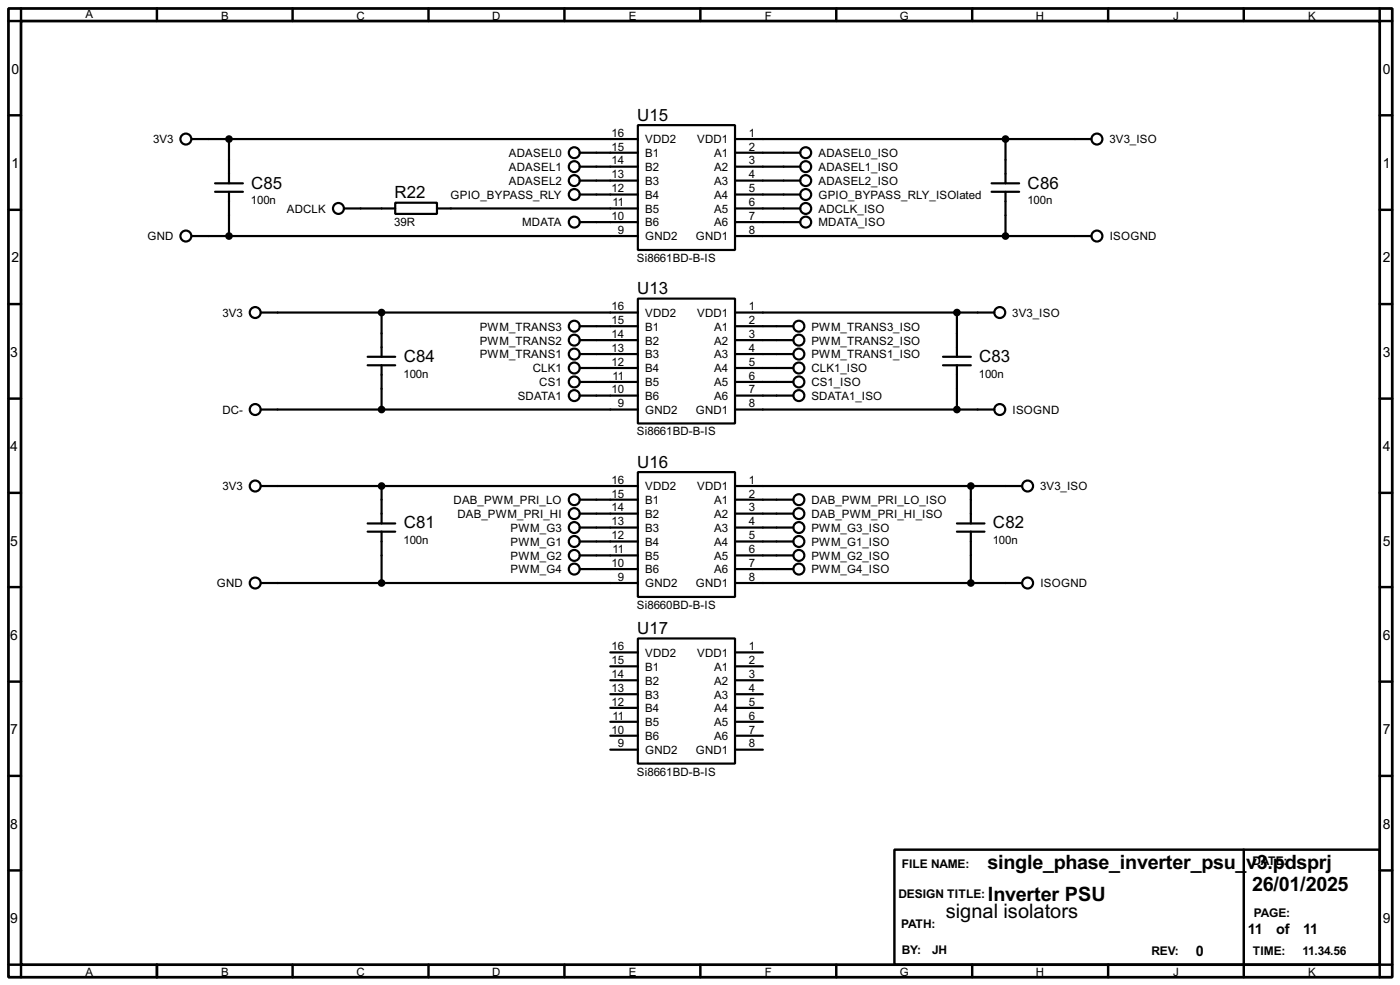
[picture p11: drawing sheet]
<svg xmlns="http://www.w3.org/2000/svg" width="256mm" height="180mm" viewBox="0 0 256 180" stroke-linecap="round" stroke-linejoin="round" font-family="sans-serif">
<path d="M1.6 1.6h253.5v177.3h-253.5zM3.9 3.9h248.9v172.7h-248.9z" fill="none" stroke="#000" stroke-width=".5"/>
<g fill="none" stroke="#000" stroke-width=".45">
<path d="M3.9 1.6v2.3h-2.3M28.8 1.6v2.3M53.6 1.6v2.3M78.5 1.6v2.3M103.4 1.6v2.3M128.3 1.6v2.3M153.2 1.6v2.3M178.1 1.6v2.3M203 1.6v2.3M227.9 1.6v2.3M252.8 1.6v2.3h2.3M1.6 21.1h2.3"/>
<path d="M1.6 38.4h2.3M252.8 21.1h2.3M252.8 38.4h2.3M1.6 55.7h2.3M252.8 55.7h2.3M1.6 73h2.3M252.8 73h2.3M1.6 90.2h2.3M252.8 90.2h2.3M1.6 107.5h2.3M252.8 107.5h2.3M1.6 124.8h2.3"/>
<path d="M252.8 124.8h2.3M1.6 142h2.3M1.6 159.3h2.3M163.9 155.5h88.9v21.1h-88.9zM227.9 155.5v23.4M252.8 142h2.3M252.8 159.3h2.3M1.6 176.6h2.3v2.3M28.8 176.6v2.3M53.6 176.6v2.3M78.5 176.6v2.3M103.4 176.6v2.3"/>
<path d="M128.3 176.6v2.3M153.2 176.6v2.3M178.1 176.6v2.3M203 176.6v2.3M255.1 176.6h-2.3v2.3"/>
</g>
<g fill="none" stroke="#000" stroke-width=".4">
<path d="M35.1 25.5h81.8M39.4 33.6h5.1M39.4 35.1h5.1M42 25.5v8.1M42 35.1v8.1M63 38.2h9.4M72.4 37.1h7.7v2.1h-7.7zM80.1 38.2h36.8M106.2 28h10.7M106.2 30.5h10.7M106.2 33.1h10.7M106.2 35.6h10.7"/>
<path d="M116.9 22.9h17.8v22.9h-17.8zM134.7 28h11.9M134.7 30.5h11.9M134.7 33.1h11.9M134.7 35.6h11.9M134.7 38.2h11.9M134.7 25.5h65.3M181.7 33.6h5M181.7 35.1h5M184.2 25.5v8.1M184.2 35.1v8.1M35.1 43.2h81.8"/>
<path d="M47.8 57.2h69.1M69.9 57.2v8.1M106.2 59.7h10.7M106.2 40.7h10.7M116.9 54.7h17.8v22.8h-17.8zM134.7 59.7h10.6M134.7 40.7h11.9M134.7 43.2h65.3M134.7 57.2h47.5M175.3 57.2v8.1M47.8 75h69.1M67.4 65.3h5"/>
<path d="M67.4 66.9h5M69.9 66.9v8.1M106.2 72.4h10.7M106.2 67.4h10.7M106.2 69.9h10.7M106.2 62.3h10.7M106.2 64.8h10.7M134.7 72.4h10.6M134.7 67.4h10.6M134.7 69.9h10.6M134.7 62.3h10.6M134.7 64.8h10.6"/>
<path d="M134.7 75h47.5M172.8 65.3h5.1M172.8 66.9h5.1M175.3 66.9v8.1M47.8 89h69.1M67.4 95.8h5M67.4 97.3h5M69.9 89v6.8M69.9 97.3v9.4M106.2 99.1h10.7M106.2 96.6h10.7M106.2 94h10.7"/>
<path d="M106.2 91.5h10.7M116.9 86.4h17.8v22.9h-17.8zM134.7 99.1h10.6M134.7 96.6h10.6M134.7 94h10.6M134.7 91.5h10.6M134.7 89h52.6M175.3 95.8h5.1M175.3 97.3h5.1M177.9 89v6.8M177.9 97.3v9.4M47.8 106.7h69.1"/>
<path d="M106.2 104.2h10.7M106.2 101.7h10.7M111.8 119.4h5.1M116.9 116.9h17.8v22.9h-17.8zM134.7 104.2h10.6M134.7 101.7h10.6M134.7 106.7h52.6M134.7 119.4h5.1M111.8 122h5.1M111.8 124.5h5.1M111.8 127.1h5.1M111.8 129.6h5.1"/>
<path d="M111.8 132.1h5.1M111.8 134.7h5.1M111.8 137.2h5.1M134.7 122h5.1M134.7 124.5h5.1M134.7 127.1h5.1M134.7 129.6h5.1M134.7 132.1h5.1M134.7 134.7h5.1M134.7 137.2h5.1"/>
<circle cx="34" cy="25.5" r="1"/>
<circle cx="62" cy="38.2" r="1"/>
<circle cx="105.2" cy="30.5" r="1"/>
<circle cx="105.2" cy="33.1" r="1"/>
<circle cx="105.2" cy="28" r="1"/>
<circle cx="105.2" cy="35.6" r="1"/>
<circle cx="147.6" cy="38.2" r="1"/>
<circle cx="147.6" cy="28" r="1"/>
<circle cx="147.6" cy="30.5" r="1"/>
<circle cx="147.6" cy="33.1" r="1"/>
<circle cx="147.6" cy="35.6" r="1"/>
<circle cx="200.9" cy="25.5" r="1"/>
<circle cx="34" cy="43.2" r="1"/>
<circle cx="46.7" cy="57.2" r="1"/>
<circle cx="105.2" cy="40.7" r="1"/>
<circle cx="105.2" cy="59.7" r="1"/>
<circle cx="146.3" cy="59.7" r="1"/>
<circle cx="147.6" cy="40.7" r="1"/>
<circle cx="183.1" cy="57.2" r="1"/>
<circle cx="200.9" cy="43.2" r="1"/>
<circle cx="46.7" cy="75" r="1"/>
<circle cx="105.2" cy="62.3" r="1"/>
<circle cx="105.2" cy="67.4" r="1"/>
<circle cx="105.2" cy="64.8" r="1"/>
<circle cx="105.2" cy="72.4" r="1"/>
<circle cx="105.2" cy="69.9" r="1"/>
<circle cx="146.3" cy="67.4" r="1"/>
<circle cx="146.3" cy="72.4" r="1"/>
<circle cx="146.3" cy="62.3" r="1"/>
<circle cx="146.3" cy="64.8" r="1"/>
<circle cx="146.3" cy="69.9" r="1"/>
<circle cx="183.1" cy="75" r="1"/>
<circle cx="46.7" cy="89" r="1"/>
<circle cx="105.2" cy="99.1" r="1"/>
<circle cx="105.2" cy="96.6" r="1"/>
<circle cx="105.2" cy="94" r="1"/>
<circle cx="105.2" cy="91.5" r="1"/>
<circle cx="146.3" cy="96.6" r="1"/>
<circle cx="146.3" cy="91.5" r="1"/>
<circle cx="146.3" cy="94" r="1"/>
<circle cx="146.3" cy="99.1" r="1"/>
<circle cx="188.2" cy="89" r="1"/>
<circle cx="46.7" cy="106.7" r="1"/>
<circle cx="105.2" cy="101.7" r="1"/>
<circle cx="105.2" cy="104.2" r="1"/>
<circle cx="146.3" cy="104.2" r="1"/>
<circle cx="146.3" cy="101.7" r="1"/>
<circle cx="188.2" cy="106.7" r="1"/>
</g>
<g fill="#000" stroke="#000" stroke-width=".4">
<circle cx="41.9" cy="25.5" r=".5"/>
<circle cx="184.2" cy="25.5" r=".5"/>
<circle cx="41.9" cy="43.2" r=".5"/>
<circle cx="69.9" cy="57.2" r=".5"/>
<circle cx="175.3" cy="57.2" r=".5"/>
<circle cx="184.2" cy="43.2" r=".5"/>
<circle cx="69.9" cy="75" r=".5"/>
<circle cx="175.3" cy="75" r=".5"/>
<circle cx="69.9" cy="89" r=".5"/>
<circle cx="177.8" cy="89" r=".5"/>
<circle cx="69.9" cy="106.7" r=".5"/>
<circle cx="177.8" cy="106.7" r=".5"/>
</g>
<g font-size="4.1">
<text x="180.9" y="159.1">single_phase_inverter_psu_</text>
<text x="228.3" y="159.1">v3.pdsprj</text>
<text x="173.3" y="168">signal isolators</text>
<text x="181" y="164.9">Inverter PSU</text>
<text x="229.4" y="163.1">26/01/2025</text>
</g>
<g font-size="3.5">
<text x="116.7" y="22.1">U15</text>
<text x="46" y="34.5">C85</text>
<text x="188.3" y="34.5">C86</text>
<text x="72.3" y="36.3">R22</text>
<text x="116.7" y="53.9">U13</text>
<text x="74" y="66.3">C84</text>
<text x="179.4" y="66.3">C83</text>
<text x="116.7" y="85.6">U16</text>
<text x="74" y="96.7">C81</text>
<text x="181.9" y="96.7">C82</text>
<text x="116.7" y="116.1">U17</text>
</g>
<g font-size="3">
<text x="228.6" y="171">11</text>
<text x="233.8" y="171">of</text>
<text x="238.8" y="171">11</text>
<text x="219.1" y="175">0</text>
</g>
<g font-size="2.9">
<text x="2.1" y="13.5">0</text>
<text x="253.4" y="13.5">0</text>
<text x="2.1" y="30.7">1</text>
<text x="253.4" y="30.7">1</text>
<text x="2.1" y="48">2</text>
<text x="253.4" y="48">2</text>
<text x="1.9" y="65.3">3</text>
<text x="253.4" y="65.3">3</text>
<text x="1.9" y="82.5">4</text>
<text x="253.4" y="82.5">4</text>
<text x="1.9" y="99.9">5</text>
<text x="253.4" y="99.9">5</text>
<text x="1.9" y="117.1">6</text>
<text x="253.4" y="117.1">6</text>
<text x="1.9" y="134.4">7</text>
<text x="253.4" y="134.4">7</text>
<text x="1.9" y="151.7">8</text>
<text x="253.4" y="151.7">8</text>
<text x="1.9" y="168.9">9</text>
<text x="253.4" y="168.9">9</text>
</g>
<g font-size="2.5">
<text x="165.2" y="158.9">FILE NAME:</text>
<text x="229.4" y="158.4">DATE:</text>
<text x="164.6" y="164.4">DESIGN TITLE:</text>
<text x="229.7" y="167.8">PAGE:</text>
<text x="165.1" y="169.8">PATH:</text>
<text x="165.2" y="174.6">BY:</text>
<text x="170.7" y="174.6">JH</text>
<text x="210.9" y="174.8">REV:</text>
<text x="229.5" y="174.8">TIME:</text>
<text x="238.6" y="174.8">11.34.56</text>
</g>
<g font-size="2.4">
<text x="15.6" y="3.4">A</text>
<text x="40.5" y="3.6">B</text>
<text x="65.3" y="3.6">C</text>
<text x="90.2" y="3.6">D</text>
<text x="115.2" y="3.6">E</text>
<text x="140.1" y="3.6">F</text>
<text x="164.8" y="3.6">G</text>
<text x="189.8" y="3.6">H</text>
<text x="214.9" y="3.6">J</text>
<text x="239.6" y="3.6">K</text>
<text x="28.1" y="26.3">3V3</text>
<text x="93.2" y="28.8">ADASEL0</text>
<text x="112.1" y="25">16</text>
<text x="112.1" y="27.5">15</text>
<text x="118.2" y="26.3">VDD2</text>
<text x="118.2" y="28.8">B1</text>
<text x="127.7" y="26.3">VDD1</text>
<text x="130.8" y="28.8">A1</text>
<text x="137.2" y="25">1</text>
<text x="137.2" y="27.5">2</text>
<text x="149.9" y="28.8">ADASEL0_ISO</text>
<text x="203.3" y="26.3">3V3_ISO</text>
<text x="93.2" y="33.9">ADASEL2</text>
<text x="93.2" y="31.3">ADASEL1</text>
<text x="112.1" y="30.1">14</text>
<text x="112.1" y="32.6">13</text>
<text x="112.1" y="35.2">12</text>
<text x="118.2" y="31.3">B2</text>
<text x="118.2" y="33.9">B3</text>
<text x="130.8" y="31.3">A2</text>
<text x="130.8" y="33.9">A3</text>
<text x="137.2" y="30.1">3</text>
<text x="137.2" y="32.6">4</text>
<text x="137.2" y="35.2">5</text>
<text x="149.9" y="33.9">ADASEL2_ISO</text>
<text x="149.9" y="31.3">ADASEL1_ISO</text>
<text x="45.9" y="37.4">100n</text>
<text x="52.5" y="39">ADCLK</text>
<text x="72.2" y="41.3">39R</text>
<text x="82.5" y="36.4">GPIO_BYPASS_RLY</text>
<text x="95.6" y="41.5">MDATA</text>
<text x="112.1" y="40.2">10</text>
<text x="112.2" y="37.7">11</text>
<text x="118.2" y="36.4">B4</text>
<text x="118.2" y="39">B5</text>
<text x="118.2" y="41.5">B6</text>
<text x="130.8" y="36.4">A4</text>
<text x="130.8" y="39">A5</text>
<text x="130.8" y="41.5">A6</text>
<text x="137.2" y="37.7">6</text>
<text x="137.2" y="40.2">7</text>
<text x="149.9" y="36.4">GPIO_BYPASS_RLY_ISOlated</text>
<text x="149.9" y="39">ADCLK_ISO</text>
<text x="149.9" y="41.5">MDATA_ISO</text>
<text x="188.2" y="37.4">100n</text>
<text x="27" y="44">GND</text>
<text x="113.2" y="42.8">9</text>
<text x="116.7" y="48">Si8661BD-B-IS</text>
<text x="118.2" y="44">GND2</text>
<text x="127.5" y="44">GND1</text>
<text x="137.2" y="42.8">8</text>
<text x="203.3" y="44">ISOGND</text>
<text x="40.8" y="58">3V3</text>
<text x="112.1" y="56.8">16</text>
<text x="112.1" y="59.3">15</text>
<text x="118.2" y="58">VDD2</text>
<text x="127.7" y="58">VDD1</text>
<text x="137.2" y="56.8">1</text>
<text x="137.2" y="59.3">2</text>
<text x="185.5" y="58">3V3_ISO</text>
<text x="87.9" y="60.5">PWM_TRANS3</text>
<text x="87.9" y="63.1">PWM_TRANS2</text>
<text x="87.9" y="65.6">PWM_TRANS1</text>
<text x="112.1" y="61.9">14</text>
<text x="112.1" y="64.4">13</text>
<text x="118.2" y="60.5">B1</text>
<text x="118.2" y="63.1">B2</text>
<text x="118.2" y="65.6">B3</text>
<text x="130.8" y="60.5">A1</text>
<text x="130.8" y="63.1">A2</text>
<text x="130.8" y="65.6">A3</text>
<text x="137.2" y="61.9">3</text>
<text x="137.2" y="64.4">4</text>
<text x="148.6" y="60.5">PWM_TRANS3_ISO</text>
<text x="148.6" y="63.1">PWM_TRANS2_ISO</text>
<text x="148.6" y="65.6">PWM_TRANS1_ISO</text>
<text x="73.9" y="69.1">100n</text>
<text x="97.6" y="68.1">CLK1</text>
<text x="98.8" y="70.7">CS1</text>
<text x="112.1" y="67">12</text>
<text x="112.1" y="72">10</text>
<text x="112.2" y="69.5">11</text>
<text x="118.2" y="68.1">B4</text>
<text x="118.2" y="70.7">B5</text>
<text x="130.8" y="68.1">A4</text>
<text x="130.8" y="70.7">A5</text>
<text x="137.2" y="67">5</text>
<text x="137.2" y="69.5">6</text>
<text x="137.2" y="72">7</text>
<text x="148.6" y="68.1">CLK1_ISO</text>
<text x="148.6" y="70.7">CS1_ISO</text>
<text x="179.3" y="69.1">100n</text>
<text x="40.7" y="75.8">DC-</text>
<text x="94.8" y="73.2">SDATA1</text>
<text x="113.2" y="74.6">9</text>
<text x="118.2" y="73.2">B6</text>
<text x="118.2" y="75.8">GND2</text>
<text x="127.5" y="75.8">GND1</text>
<text x="130.8" y="73.2">A6</text>
<text x="137.2" y="74.6">8</text>
<text x="148.6" y="73.2">SDATA1_ISO</text>
<text x="185.5" y="75.8">ISOGND</text>
<text x="116.7" y="79.7">Si8661BD-B-IS</text>
<text x="40.8" y="89.8">3V3</text>
<text x="112.1" y="88.5">16</text>
<text x="118.2" y="89.8">VDD2</text>
<text x="127.7" y="89.8">VDD1</text>
<text x="137.2" y="88.5">1</text>
<text x="190.6" y="89.8">3V3_ISO</text>
<text x="83.1" y="92.3">DAB_PWM_PRI_LO</text>
<text x="83.8" y="94.8">DAB_PWM_PRI_HI</text>
<text x="112.1" y="91.1">15</text>
<text x="112.1" y="93.6">14</text>
<text x="118.2" y="92.3">B1</text>
<text x="118.2" y="94.8">B2</text>
<text x="130.8" y="92.3">A1</text>
<text x="130.8" y="94.8">A2</text>
<text x="137.2" y="91.1">2</text>
<text x="137.2" y="93.6">3</text>
<text x="148.6" y="94.8">DAB_PWM_PRI_HI_ISO</text>
<text x="148.6" y="92.3">DAB_PWM_PRI_LO_ISO</text>
<text x="73.9" y="99.6">100n</text>
<text x="93.5" y="99.9">PWM_G1</text>
<text x="93.5" y="97.4">PWM_G3</text>
<text x="112.1" y="96.2">13</text>
<text x="112.1" y="98.7">12</text>
<text x="112.2" y="101.2">11</text>
<text x="118.2" y="97.4">B3</text>
<text x="118.2" y="99.9">B4</text>
<text x="130.8" y="97.4">A3</text>
<text x="130.8" y="99.9">A4</text>
<text x="137.2" y="96.2">4</text>
<text x="137.2" y="98.7">5</text>
<text x="137.2" y="101.2">6</text>
<text x="148.6" y="99.9">PWM_G1_ISO</text>
<text x="148.6" y="97.4">PWM_G3_ISO</text>
<text x="181.9" y="99.6">100n</text>
<text x="39.7" y="107.5">GND</text>
<text x="93.5" y="105">PWM_G4</text>
<text x="93.5" y="102.5">PWM_G2</text>
<text x="112.1" y="103.8">10</text>
<text x="113.2" y="106.3">9</text>
<text x="118.2" y="102.5">B5</text>
<text x="118.2" y="105">B6</text>
<text x="118.2" y="107.5">GND2</text>
<text x="127.5" y="107.5">GND1</text>
<text x="130.8" y="102.5">A5</text>
<text x="130.8" y="105">A6</text>
<text x="137.2" y="103.8">7</text>
<text x="137.2" y="106.3">8</text>
<text x="148.6" y="105">PWM_G4_ISO</text>
<text x="148.6" y="102.5">PWM_G2_ISO</text>
<text x="190.6" y="107.5">ISOGND</text>
<text x="116.7" y="111.5">Si8660BD-B-IS</text>
<text x="112.1" y="119">16</text>
<text x="137.2" y="119">1</text>
<text x="112.1" y="121.6">15</text>
<text x="112.1" y="124.1">14</text>
<text x="118.2" y="120.2">VDD2</text>
<text x="118.2" y="122.8">B1</text>
<text x="118.2" y="125.3">B2</text>
<text x="127.7" y="120.2">VDD1</text>
<text x="130.8" y="122.8">A1</text>
<text x="130.8" y="125.3">A2</text>
<text x="137.2" y="121.6">2</text>
<text x="137.2" y="124.1">3</text>
<text x="112.1" y="126.7">13</text>
<text x="112.1" y="129.2">12</text>
<text x="112.2" y="131.7">11</text>
<text x="118.2" y="127.9">B3</text>
<text x="118.2" y="130.4">B4</text>
<text x="130.8" y="127.9">A3</text>
<text x="130.8" y="130.4">A4</text>
<text x="137.2" y="126.7">4</text>
<text x="137.2" y="129.2">5</text>
<text x="137.2" y="131.7">6</text>
<text x="112.1" y="134.3">10</text>
<text x="113.2" y="136.8">9</text>
<text x="118.2" y="132.9">B5</text>
<text x="118.2" y="135.5">B6</text>
<text x="130.8" y="132.9">A5</text>
<text x="130.8" y="135.5">A6</text>
<text x="137.2" y="134.3">7</text>
<text x="137.2" y="136.8">8</text>
<text x="116.7" y="142">Si8661BD-B-IS</text>
<text x="118.2" y="138">GND2</text>
<text x="127.5" y="138">GND1</text>
<text x="15.6" y="178.7">A</text>
<text x="40.5" y="178.7">B</text>
<text x="65.3" y="178.7">C</text>
<text x="90.2" y="178.7">D</text>
<text x="115.2" y="178.7">E</text>
<text x="140.1" y="178.7">F</text>
<text x="164.8" y="178.7">G</text>
<text x="189.8" y="178.7">H</text>
<text x="214.9" y="178.7">J</text>
<text x="239.6" y="178.7">K</text>
</g>
</svg>
